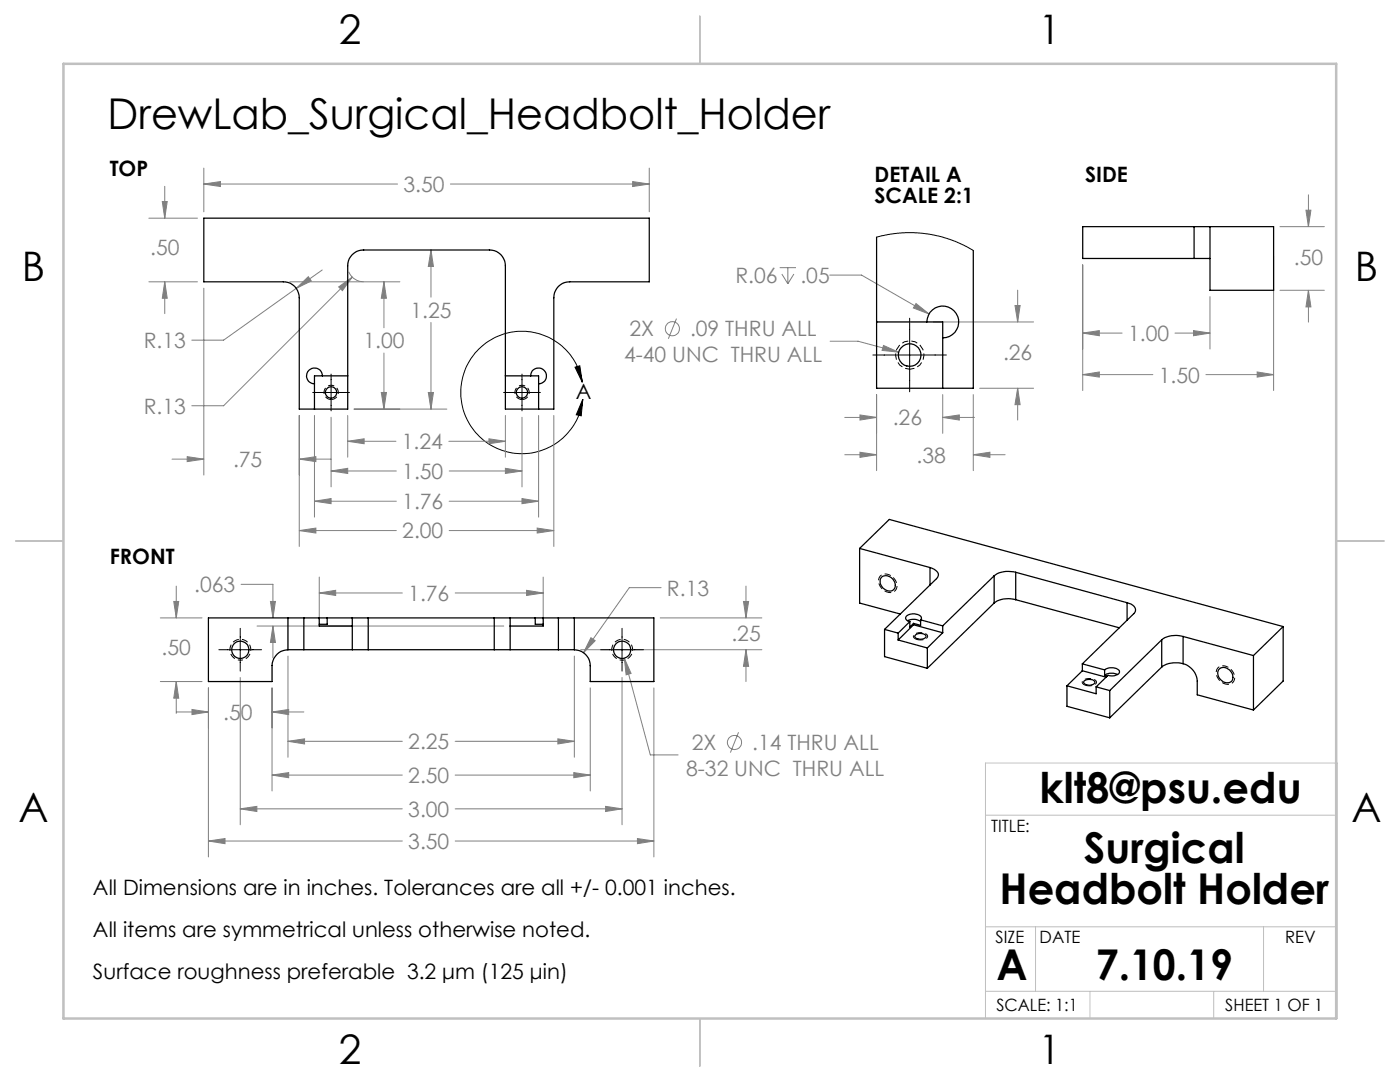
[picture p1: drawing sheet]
<svg xmlns="http://www.w3.org/2000/svg" width="279mm" height="216mm" viewBox="0 0 279 216" stroke-linecap="round" stroke-linejoin="round" font-family="sans-serif">
<g fill="none" stroke="#808080" stroke-width=".2">
<path d="M32.9 37.2v6.3M40.7 36.7l3.3-.5v1zM40.7 33.5v8.8M40.7 36.7h38.6M89.9 36.7h39.7M126.3 36.2l3.3 .5-3.3 .5zM129.6 33.5v8.8M261.1 38.9v6.3M29.7 43.5h9.7M29.7 56.2h9.7M32.4 40.2h1l-.5 3.3zM32.9 56.2l.5 3.3h-1z"/>
<path d="M32.9 56.2v6.4M40.7 57.5v37.3M57.8 56.2h22M59.1 57.5l2.4-2.3 .6 .9zM64.3 53.9l-19.7 14h-6.3M67.6 57.3l2.7-2-2 2.7zM69.6 54.2a3.2 3.2 0 0 0 3 2M70.3 55.3l-25.7 25.7h-6.3M76.6 56.2l.5 3.3h-1zM76.6 56.2v9.2M86 49.9l.5 3.3h-1zM86 49.9v9.4"/>
<path d="M155.6 53.4h3.3M156 54.7l1.2 1.9M157.2 53.4v3.2M158.4 54.7l-1.2 1.9M165.6 54.9h6.3l13.5 7.8M203.1 57.9v6.3M216.1 52.8v25.1M241.5 59.2v10.4M254.2 51.1v26.8M255.4 57.9h8.9M255.4 45.2h8.9M260.6 41.9h1l-.5 3.3z"/>
<path d="M261.1 57.9l.5 3.3h-1zM261.1 57.9v6.4M76.1 78.3h1l-.5 3.3zM76.6 70.4v11.2M85.5 78.3h1l-.5 3.3zM86 64.3v17.3M135 63.6l-1.6 4M165.7 68.1h5.5l8.2 2.2M174.9 78.7v15.2M176.3 68.9l3.1 1.4-3.4-.4zM182.8 60.6l2.6 2.1-3.1-1.2zM186.2 64.2h20.1"/>
<path d="M188.1 78.7v7.8M194.2 78.7v15.2M195.5 77.5h10.8M202.6 61h1l-.5 3.2zM203.1 77.5l.5 3.3h-1zM203.1 77.5v6.3M216.1 66.5l3.3-.5v1zM216.1 74.8l3.3-.6v1zM216.1 66.5h7.8M216.1 74.8h14M234.5 66.5h7M238.2 66l3.3 .5-3.3 .5z"/>
<path d="M240.7 74.8h13.5M250.9 74.2l3.3 .6-3.3 .4zM34.3 91.6h6.4M37.4 91.1l3.3 .5-3.3 .5zM59.7 91.6l3.3-.5v1zM59.7 82.9v26.1M59.7 91.6h6.4M62.8 82.9v20.3M66.1 94l3.3-.5v1zM66.1 83.3v13.9M66.1 94h13M69.4 88.1l3.3-.5v.9z"/>
<path d="M69.4 82.9v8.3M69.4 88.1h9.6M70.7 81.6h18.5M89.6 88.1h11.3M89.6 94h14.6M97.6 87.6l3.3 .5-3.3 .4zM100.9 93.5l3.3 .5-3.3 .5zM100.9 82.9v8.3M104.2 99.5l3.3 .5-3.3 .5zM104.2 83.3v13.9M107.5 82.9v20.3M110.5 82.9v26.1"/>
<path d="M168.6 90.7h6.3M168.6 83.3h6.3M171.6 90.2l3.3 .5-3.3 .6zM171.6 82.8l3.3 .5-3.3 .5zM188.1 83.3l3.4-.5v1zM188.1 83.3h6.4M194.2 90.7l3.4-.5v1.1zM194.2 90.7h6.4M35.2 116.9v6.4M48.1 116.6h6.4v6.7M59.7 105.9l3.3-.5v1zM59.7 105.9h19.4"/>
<path d="M62.8 100l3.3-.5v1zM62.8 100h16.3M63.7 118.3l3.3-.5v1zM63.7 115.1v8.5M63.7 118.3h16.6M89.6 105.9h20.9M89.6 100h17.9M90.8 118.3h17.6M105.1 117.8l3.3 .5-3.3 .5zM107.2 105.4l3.3 .5-3.3 .5zM108.4 115.1v8.5M131.9 117.3h-6.3l-9.1 12.9"/>
<path d="M148.9 116.9v6.4M32 136h8.3M32 123.3h8.3M34.7 120h1l-.5 3.3zM35.2 136l.5 3.3h-1zM35.2 136v6.3M41.6 137.3v33.7M47.9 135.2v29.4M51.3 124.9h49.2M54 120h1l-.5 3.3zM54.3 137.3v20.5M54.5 124.9l.5 3.3h-1z"/>
<path d="M54.5 124.9v6.4M57.5 130.9v20.2M114.6 130.9v20.2M115.9 129.6h36.1M117.8 137.3v20.5M117.9 127.2l.9 .6-2.3 2.4zM124.1 135.2v29.4M124.6 131.3l1.3 3.1-.9 .3zM124.6 131.3l5.2 19.3h5.5M130.5 137.3v33.7M131.8 123.3h20.2M148.4 120h1l-.5 3.3z"/>
<path d="M148.9 129.6l.5 3.4h-1zM148.9 129.6v6.4M35.2 142.1h6.4M38.3 141.6l3.3 .5-3.3 .5zM54.3 142.1l3.3-.5v1zM54.3 154.7l3.3-.5v1zM54.3 142.1h6.3M54.3 154.7h26M57.5 147.9l3.3-.5v1zM57.5 147.9h22.8M90.8 154.7h27M90.8 147.9h23.8"/>
<path d="M111.3 147.4l3.3 .5-3.3 .5zM114.5 154.2l3.3 .5-3.3 .5zM147.4 146.1l-1.6 4.1M41.6 167.8l3.3-.5v1zM41.6 167.8h38.7M47.9 161.4l3.4-.5v1zM47.9 161.4h32.4M90.8 167.8h39.7M90.8 161.4h33.3M120.9 160.9l3.2 .5-3.2 .5zM127.2 167.3l3.3 .5-3.3 .5z"/>
<circle cx="134.2" cy="65.6" r="1.41"/>
<circle cx="146.6" cy="148.1" r="1.41"/>
</g>
<g fill="none" stroke="#000" stroke-width=".2">
<path d="M62.4 78.3h7.3M66.1 74.6v7.4M100.5 78.3h7.3M104.2 74.6v7.4M114.8 73.3l.9-.3 .5 3.3zM116.2 76.3a12.2 12.2 0 0 0-18.9-8 12.2 12.2 0 0 0 .6 20.5 12.2 12.2 0 0 0 18.4-9.1M116.3 79.7l-.3 3.3-1-.2zM174.2 70.8h14.7M181.5 63.5v14.7M43.7 129.6h8.5M47.9 125.4v8.5M119.9 129.6h8.5"/>
<path d="M124.1 125.4v8.5"/>
</g>
<path d="M66.1 79.7a1.42 1.42 0 0 1-1.3-2.1 1.42 1.42 0 0 1 2.5-.1 1.42 1.42 0 0 1-1 2.2h-.2M104.2 79.7a1.42 1.42 0 0 1-1.3-2.1 1.42 1.42 0 0 1 2.5-.1 1.42 1.42 0 0 1-1 2.2h-.2M183 127.6h-.1a.6 .6 0 0 1-.6-.6 .6 .6 0 0 1 .6-.6 1.72 1.72 0 0 1 2.2 .6 1.61 1.61 0 0 1-2.1 .6M216.7 136.8l-.1-.1a.6 .6 0 0 1-.6-.6 .6 .6 0 0 1 .6-.6 1.72 1.72 0 0 1 2.2 .6 1.61 1.61 0 0 1-2.1 .7" fill="none" stroke="#000" stroke-width=".2" stroke-dasharray="1.3 .6" stroke-linecap="butt"/>
<path d="M177.2 118.2a2.18 2.18 0 0 1-1.5-3.3 2.24 2.24 0 0 1 3.3 2 1.34 1.34 0 0 1-1.8 1.3M244.6 136.5a2.18 2.18 0 0 1-1.5-3.3 2.24 2.24 0 0 1 3.3 2 1.34 1.34 0 0 1-1.8 1.3" fill="none" stroke="#000" stroke-width=".2" stroke-dasharray="1.3 .6" stroke-dashoffset=".6" stroke-linecap="butt"/>
<path d="M48 131.7a2.08 2.08 0 0 1-1.9-3 2.08 2.08 0 0 1 3.6-.2 2.08 2.08 0 0 1-1.5 3.2h-.2M124.2 131.7a2.08 2.08 0 0 1-1.9-3 2.08 2.08 0 0 1 3.6-.2 2.08 2.08 0 0 1-1.5 3.2h-.2" fill="none" stroke="#000" stroke-width=".2" stroke-dasharray="1.3 .6" stroke-dashoffset=".8" stroke-linecap="butt"/>
<path d="M181.6 73.7a2.84 2.84 0 0 1-2.7-4 2.84 2.84 0 0 1 4.7-.9 2.84 2.84 0 0 1-.9 4.7l-1.1 .2" fill="none" stroke="#000" stroke-width=".2" stroke-dasharray="1.3 .6" stroke-dashoffset=".3" stroke-linecap="butt"/>
<path d="M196.7 162.7h70M196.7 197.8h70M196.7 184.9h70M206.7 184.9v12.9M217.5 197.8v5.4M242.2 197.8v5.4M252.2 184.9v12.9M196.7 203.2v-50.9h70.2v50.9" fill="none" stroke="#c0c0c0" stroke-width=".2"/>
<path d="M139.7 3.2v9.5M3.1 107.9h9.6M266.7 107.9h9.5M139.7 203.2v9.6" fill="none" stroke="#c0c0c0" stroke-width=".25"/>
<path d="M12.7 12.7h254v190.5h-254z" fill="none" stroke="#c0c0c0" stroke-width=".5"/>
<path d="M114.8 73.3l.9-.3 .5 3.3zM116.3 79.7l-.3 3.3-1-.2z" fill="#000"/>
<path d="M124.6 131.3l.4 3.4 .9-.3zM117.9 127.2l-1.4 3 2.3-2.4zM63.7 118.3l3.3-.5v1zM105.1 117.8l3.3 .5-3.3 .5zM54.3 142.1l3.3-.5v1zM38.3 141.6l3.3 .5-3.3 .5zM41.6 167.8l3.3-.5v1zM127.2 167.3l3.3 .5-3.3 .5zM54.3 154.7l3.3-.5v1zM114.5 154.2l3.3 .5-3.3 .5zM57.5 147.9l3.3-.5v1zM111.3 147.4l3.3 .5-3.3 .5zM35.2 136l.5 3.3h-1zM34.7 120h1l-.5 3.3zM47.9 161.4l3.4-.5v1zM120.9 160.9l3.2 .5-3.2 .5zM148.9 129.6l.5 3.4h-1zM148.4 120h1l-.5 3.3zM54.5 124.9l.5 3.3h-1zM54 120h1l-.5 3.3zM126.3 36.2l3.3 .5-3.3 .5zM40.7 36.7l3.3-.5v1zM69.4 88.1l3.3-.5v.9zM97.6 87.6l3.3 .5-3.3 .4zM59.7 105.9l3.3-.5v1zM107.2 105.4l3.3 .5-3.3 .5zM32.4 40.2h1l-.5 3.3zM32.9 56.2l.5 3.3h-1zM37.4 91.1l3.3 .5-3.3 .5zM59.7 91.6l3.3-.5v1zM59.1 57.5l3-1.4-.6-.9zM67.6 57.3l.7 .7 2-2.7zM85.5 78.3h1l-.5 3.3zM86 49.9l.5 3.3h-1zM62.8 100l3.3-.5v1zM104.2 99.5l3.3 .5-3.3 .5zM66.1 94l3.3-.5v1zM100.9 93.5l3.3 .5-3.3 .5zM76.1 78.3h1l-.5 3.3zM76.6 56.2l.5 3.3h-1zM182.8 60.6l-.5 .9 3.1 1.2zM176.3 68.9l-.3 1 3.4 .4zM171.6 90.2l3.3 .5-3.3 .6zM194.2 90.7l3.4-.5v1.1zM203.1 77.5l.5 3.3h-1zM202.6 61h1l-.5 3.2zM188.1 83.3l3.4-.5v1zM171.6 82.8l3.3 .5-3.3 .5zM216.1 66.5l3.3-.5v1zM238.2 66l3.3 .5-3.3 .5zM216.1 74.8l3.3-.6v1zM250.9 74.2l3.3 .6-3.3 .4zM261.1 57.9l.5 3.3h-1zM260.6 41.9h1l-.5 3.3z" fill="#808080"/>
<g fill="none" stroke="#000" stroke-width=".25">
<path d="M40.7 43.5h88.9v12.7h-15.9a3.1 3.1 0 0 0-3.2 3.2v22.2h-9.6v-28.5a3.1 3.1 0 0 0-3.2-3.2h-25.1a3.1 3.1 0 0 0-3.2 3.2v28.5h-9.7v-22.2a3.1 3.1 0 0 0-3.1-3.2h-15.9zM174.9 47.3v30.2h19.3v-27.5M238.3 51.6h3.2M238.3 45.2h3.2M238.3 45.2h-22.2v6.4h22.2M238.3 45.2v6.4M241.5 45.2h12.7v12.7h-12.7zM64.3 75a1.58 1.58 0 0 0-1.5-1.6 1.58 1.58 0 0 0-1.6 1.6 1.58 1.58 0 0 0 1.6 1.6M69.4 75h-6.6v6.6M100.9 75h6.6v6.6M105.9 75a1.57 1.57 0 0 1 1.6-1.6 1.57 1.57 0 0 1 1.5 1.6 1.57 1.57 0 0 1-1.5 1.6M174.9 64.2h13.2v13.3"/>
<path d="M185 64.2a3.2 3.2 0 0 1 3.1-3.1 3.2 3.2 0 0 1 3.2 3.1 3.2 3.2 0 0 1-3.2 3.2M171.6 109.4l14 3.8M171.6 109.4l5.9-5.8 78.6 21.4M171.6 109.4v10.9l8.1 2.2M176 115.1a1.81 1.81 0 0 1 2.1 .4 1.81 1.81 0 0 1 .3 2.1 1.75 1.75 0 0 1-2.7-1.1l-.1-.4a1.05 1.05 0 0 1 .4-1zM185.6 113.2a1.67 1.67 0 0 1 1.6 1.8l-.3 .5-10.4 10.1M185.6 113.2v3.6M198.4 114.9l-10.3 10M198.4 114.9v5.4M202.7 114.2a5 5 0 0 0-4.3 .7M202.7 119.7a4.8 4.8 0 0 0-4.3 .6M202.7 114.2l22.2 6.1"/>
<path d="M202.7 114.2v5.5M202.7 119.7l20.7 5.6M57.5 129.6h3.1M57.5 123.3h3.1M57.5 123.3h-15.9v12.7h12.7v-3.2a3.3 3.3 0 0 1 3.2-3.2M57.5 123.3v6.3M60.6 123.3h3.1M60.6 129.6h9.7M60.6 123.3v6.3M63.7 123.3h1.6M63.7 123.3v1.6h6.6M65.3 123.3h5"/>
<path d="M65.3 123.3v1.3h-1.6M70.3 129.6h3.2M70.3 123.3h3.2M70.3 123.3v6.3M73.5 123.3h25.1M73.5 129.6h25.1M73.5 123.3v6.3M98.6 129.6h3.2M98.6 123.3h3.2M98.6 123.3v6.3M101.8 123.3h5M101.8 129.6h9.6"/>
<path d="M101.8 123.3v6.3M106.8 123.3h1.6M106.8 123.3v1.3h1.6M108.4 123.3h3M108.4 123.3v1.6h-6.6M111.4 129.6h3.2M111.4 123.3h3.2M111.4 123.3v6.3M114.6 123.3h15.9v12.7h-12.7v-3.2a3.2 3.2 0 0 0-3.2-3.2M114.6 123.3v6.3M176.5 125.6l2.7 .7M176.5 125.6v5.4l8.6 2.3"/>
<path d="M179.2 127.7l5.9 1.6M179.2 126.3v1.4M181.1 123.9a2.56 2.56 0 0 1 2.6 .1M181.6 124l-2.4 2.3M181.6 124v1.1l.7-.7M182.3 124.7l-3.1 3M182.3 124.7l5.8 1.6M182.3 124.4v.3M182.7 126.8a1.58 1.58 0 0 1 2.1 .1 .96 .96 0 0 1-1.4 .6l-.7-.2-.1-.3zM183.7 123.7l.1-.2a1.05 1.05 0 0 0-1.3-1 1.52 1.52 0 0 0-1.8 .8l.3 .5 .6 .2M183.7 123.7l4.4 1.2M183.7 123.7v1.1l-1.4-.4"/>
<path d="M185.1 129.3v4M188.1 126.3l-3 3M188.1 124.9v1.4M198.4 120.3l-13.3 13M212.9 136.8v4.1l8.6 2.3M212.9 136.8l5.9 1.6v-1.3M216 132.5l4.5 1.2M216 133.8l4.7 1.3M216 133.8l-3.1 3M216 132.5v1.3M216.4 135.9a1.67 1.67 0 0 1 2.1 .1 1.13 1.13 0 0 1-1.6 .7l-.6-.4zM218.8 137.1l2.7 .7"/>
<path d="M220.5 133.7a2.12 2.12 0 0 1 2.9 .3 1.33 1.33 0 0 1-1.6 .9l-.7-.1-2.3 2.3M220.5 133.7v1.1M220.5 134.8l.5 .1M221.5 137.8v5.4M223 134.6a2.68 2.68 0 0 0-2.5 .2M224.9 120.3a1.63 1.63 0 0 1 1.7 1.7l-.3 .4-10.3 10.1M224.9 120.3v3.5M231.8 127.7l-10.3 10.1M231.8 127.7v5.4M231.8 133.1l-10.3 10.1M236.1 127a4.8 4.8 0 0 0-4.3 .7M236.1 132.4a3.9 3.9 0 0 1 2.8 3.5v2.7l11.3 3.1"/>
<path d="M236.1 132.4a5.1 5.1 0 0 0-4.3 .7M236.1 127l14.1 3.8M236.1 127v5.4M243.4 133.5a1.82 1.82 0 0 1 2.1 .3 1.82 1.82 0 0 1 .3 2.1 1.84 1.84 0 0 1-2.1-.2 1.84 1.84 0 0 1-.5-2.1zM250.2 130.8v10.9M256.1 125l-5.9 5.8M256.1 125v10.9l-5.9 5.8"/>
<circle cx="66.1" cy="78.3" r="1.13"/>
<circle cx="104.2" cy="78.3" r="1.13"/>
<circle cx="181.6" cy="70.9" r="2.25"/>
<circle cx="47.9" cy="129.7" r="1.73"/>
<circle cx="124.1" cy="129.7" r="1.73"/>
</g>
<path d="M174.9 47.3l2.4-.5 2.7-.3 2.5-.1 2.9 .3 2.6 .6 2.6 .9 3.6 1.8" fill="none" stroke="#000" stroke-width=".2"/>
<g font-size="8.5">
<text x="21.5" y="25.7">DrewLab_Surgical_Headbolt_Holder</text>
<text x="207.5" y="160.2">klt8@psu.edu</text>
<text x="216.3" y="172.2">Surgical</text>
<text x="199.5" y="180.3">Headbolt Holder</text>
<text x="198.9" y="195.5">A</text>
<text x="218.7" y="195.5">7.10.19</text>
</g>
<g font-size="8.1">
<text x="67.6" y="8.9">2</text>
<text x="207.3" y="8.9">1</text>
<text x="4.4" y="56.1">B</text>
<text x="270.4" y="56.1">B</text>
<text x="3.7" y="164.1">A</text>
<text x="269.7" y="164.1">A</text>
<text x="67.6" y="212.4">2</text>
<text x="207.3" y="212.4">1</text>
</g>
<g font-size="4.2">
<text x="21.9" y="35.1">TOP</text>
<text x="174.5" y="36.3">DETAIL A</text>
<text x="174.5" y="40.4">SCALE 2:1</text>
<text x="216.6" y="36.2">SIDE</text>
<text x="114.9" y="79.5">A</text>
<text x="21.9" y="112.5">FRONT</text>
<text x="18.6" y="178.7">All Dimensions are in inches. Tolerances are all +/- 0.001 inches.</text>
<text x="18.6" y="187">All items are symmetrical unless otherwise noted.</text>
<text x="18.6" y="195.4">Surface roughness preferable 3.2 μm (125 μin)</text>
</g>
<g font-size="4.2" fill="#808080">
<text x="80.5" y="38.3">3.50</text>
<text x="30" y="50.8">.50</text>
<text x="258.2" y="52.9">.50</text>
<text x="146.8" y="56.4">R.06</text>
<text x="159.7" y="56.4">.05</text>
<text x="81.9" y="63.4">1.25</text>
<text x="28.7" y="69.5">R.13</text>
<text x="72.5" y="69.5">1.00</text>
<text x="125.6" y="67.1">2X</text>
<text x="137.7" y="67.1">.09 THRU ALL</text>
<text x="200.2" y="71.9">.26</text>
<text x="225.1" y="68.1">1.00</text>
<text x="124.5" y="72.2">4-40 UNC THRU ALL</text>
<text x="231.3" y="76.3">1.50</text>
<text x="28.7" y="82.6">R.13</text>
<text x="80.2" y="89.6">1.24</text>
<text x="178.2" y="84.9">.26</text>
<text x="46.5" y="93.2">.75</text>
<text x="80.3" y="95.5">1.50</text>
<text x="182.9" y="92.3">.38</text>
<text x="80.3" y="101.6">1.76</text>
<text x="80.3" y="107.5">2.00</text>
<text x="38.7" y="118.2">.063</text>
<text x="81.5" y="119.9">1.76</text>
<text x="133.1" y="118.9">R.13</text>
<text x="32.3" y="130.6">.50</text>
<text x="146" y="127.9">.25</text>
<text x="44.6" y="143.7">.50</text>
<text x="81.5" y="149.5">2.25</text>
<text x="138" y="149.7">2X</text>
<text x="150.1" y="149.7">.14 THRU ALL</text>
<text x="136.9" y="154.8">8-32 UNC THRU ALL</text>
<text x="81.5" y="156.3">2.50</text>
<text x="81.5" y="163">3.00</text>
<text x="81.5" y="169.4">3.50</text>
</g>
<g font-size="3.4">
<text x="197.8" y="166">TITLE:</text>
<text x="198.7" y="188.1">SIZE</text>
<text x="207.5" y="188.1">DATE</text>
<text x="256.5" y="188.2">REV</text>
<text x="198.8" y="201.7">SCALE: 1:1</text>
<text x="244.5" y="201.7">SHEET 1 OF 1</text>
</g>
</svg>
